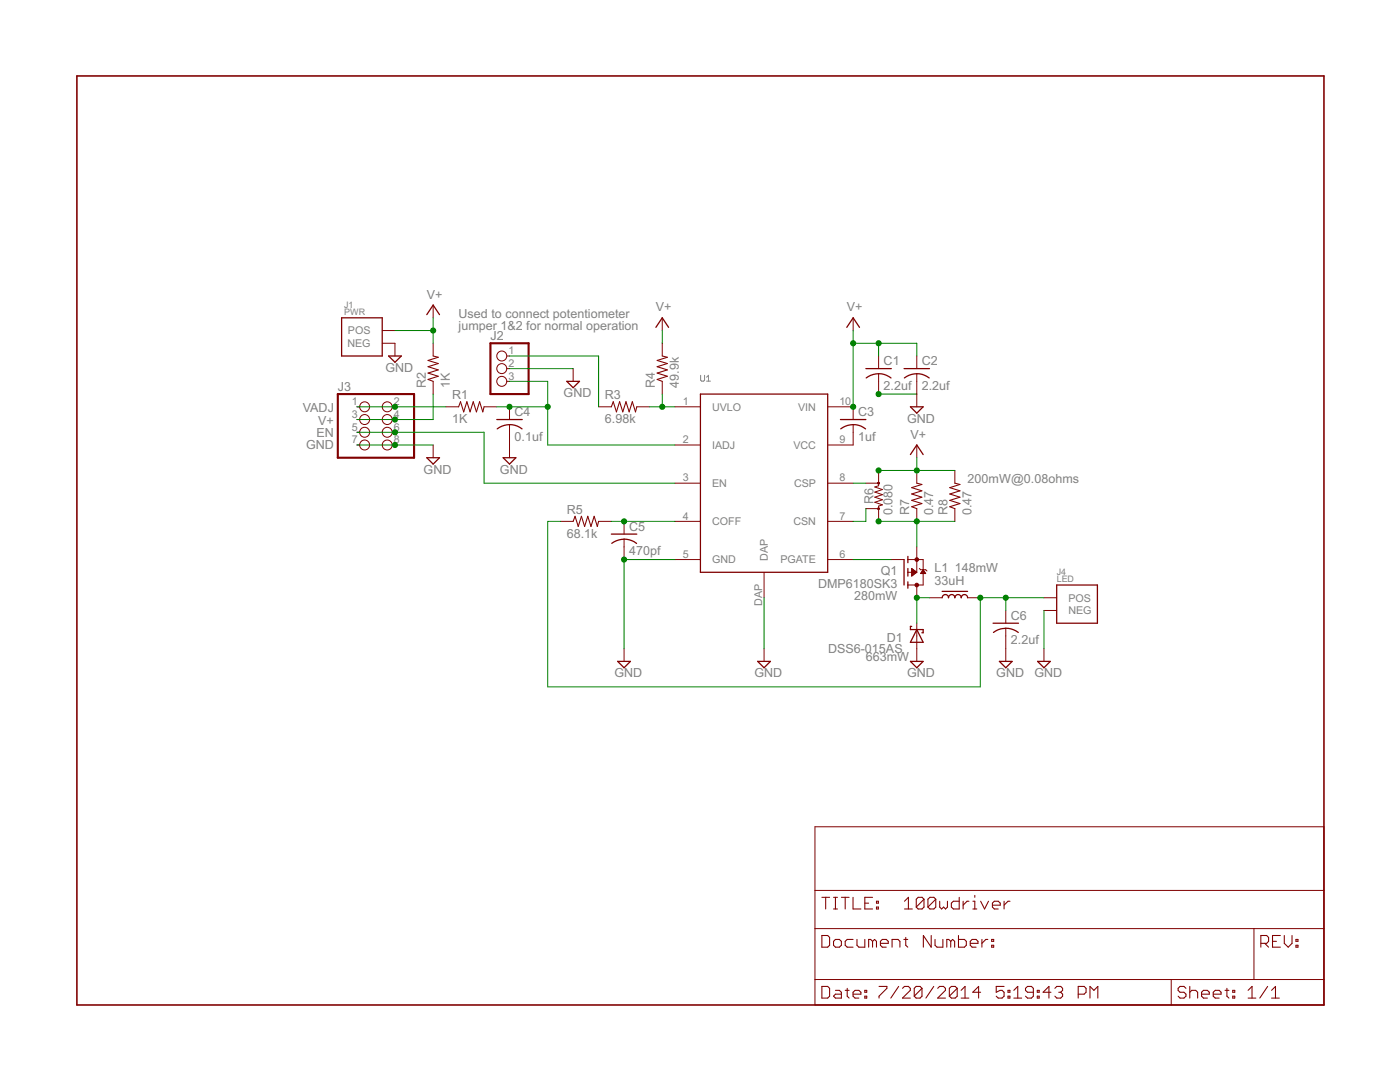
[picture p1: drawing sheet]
<svg xmlns="http://www.w3.org/2000/svg" width="279mm" height="216mm" viewBox="0 0 279 216" stroke-linecap="round" stroke-linejoin="round" font-family="sans-serif">
<path d="M139.8 74.9v1l.2 .2h.4l.2-.2v-1M141 76.1h.8M141 75.3l.4-.4v1.2" fill="none" stroke="#808080" stroke-width=".2"/>
<g fill="none" stroke="#800000" stroke-width=".25">
<path d="M68.2 63.4h8.1v7.6h-8.1zM77.6 71h2.5l-1.3 1.3zM85.2 62.8l1.2-1.9 1.3 1.9M113.1 76.1h2.6l-1.3 1.3zM130.9 65.3l1.3-1.9 1.2 1.9M139.8 78.6h25.4v35.6h-25.4zM169 65.3l1.3-1.9 1.2 1.9M172.8 73.6h5.1M172.9 75.4a4 4 0 0 1 4.9 0M180.4 73.6h5.1M180.5 75.4a4 4 0 0 1 4.9 0M85.2 91.3h2.5l-1.3 1.3z"/>
<path d="M99.1 83.7h5.1M99.2 85.6a4 4 0 0 1 5 0M100.4 91.3h2.6l-1.3 1.3zM167.7 83.7h5.1M167.8 85.6a4 4 0 0 1 4.9 0M181.7 90.7l1.3-1.9 1.2 1.9M181.7 81.2h2.5l-1.2 1.2zM122 106.6h5.1M122.1 108.4a4 4 0 0 1 4.9 0M180.4 111.7v5M181.2 111v1.3M181.2 113.4v1.6"/>
<path d="M181.2 116.1v1.3M188 119.3a.63 .63 0 0 1 .7-.7 .63 .63 0 0 1 .6 .7 .63 .63 0 0 1 .6-.7 .63 .63 0 0 1 .7 .7 .63 .63 0 0 1 .6-.7 .63 .63 0 0 1 .6 .7 .63 .63 0 0 1 .7-.7 .63 .63 0 0 1 .6 .7M188 118h5.1M210.9 116.7h8.1v7.7h-8.1zM123.3 132h2.5l-1.3 1.2zM151.2 132h2.6l-1.3 1.2zM181.7 132h2.5l-1.2 1.2zM181.9 125h-.2v.6h2.5v.7h-.2M183 125.6l1.2 2.6h-2.5zM198.2 124.4h5.1M199.5 132h2.5l-1.3 1.2zM200.7 125.3l1.6 .4 .9 .5"/>
<path d="M200.7 125.4l-1.5 .3-.9 .5M207.1 132h2.5l-1.3 1.2z"/>
</g>
<g fill="none" stroke="#800000" stroke-width=".2">
<path d="M76.3 68.5h2.5v2.5M76.3 66h2.5M86.4 60.9v2.5M86.4 68.5v2.5M86.4 76.1v2.5M101.1 71h.6M101.1 73.6h.6M101.1 76.1h.6M114.4 73.6v2.5M132.2 63.4v2.6M132.2 68.5v2.5M132.2 76.1v2.5"/>
<path d="M170.3 63.4v2.6M175.3 71v2.6M175.3 74.6v4M183 71v2.6M183 74.6v6.6M71.2 81.2h.6M71.2 88.8h.6M71.2 83.7h.6M71.2 86.3h.6M78.3 81.2h.5M78.3 88.8h.5M78.3 83.7h.5"/>
<path d="M78.3 86.3h.5M86.4 88.8v2.5M89 81.2h2.5M96.6 81.2h2.5M101.7 81.2v2.5M101.7 84.7v6.6M119.5 81.2h2.5M127.1 81.2h2.5M134.7 81.2h5.1M134.7 88.8h5.1M134.7 96.4h5.1M165.2 81.2h5.1v2.5"/>
<path d="M165.2 96.4h5.1M170.3 84.7v4.1h-5.1M172.8 96.4h2.5M175.3 93.9v3l-.7 .3 1.5 .5-1.5 .5 1.5 .5-1.5 .5 1.5 .5-1.5 .5 1.5 .5-.8 .3v3M183 88.8v2.5M183 93.9v2.5M190.6 93.9v2.5M111.8 104h2.6M119.5 104h2.5M124.5 104v2.6M124.5 107.6v4.1M134.7 104h5.1"/>
<path d="M134.7 111.7h5.1M152.5 114.2v5.1M165.2 104h5.1M165.2 111.7h5.1M172.8 101.5h2.5M177.9 111.7h2.5M181.2 111.7h3v5h-3M181.2 114.2h1.8M181.9 113.7h.4M181.9 114.4h.8M181.9 114.3h.9M181.9 114.2h1"/>
<path d="M181.9 114h.9M181.9 113.9h.7M181.9 113.8h.5M181.9 113.4l1.1 .8M181.9 113.4v1.6l1.1-.8M181.9 114.9h.1M181.9 114.8h.3M181.9 114.7h.4M181.9 114.5h.6M181.9 113.6h.2M181.9 113.5h.1M183 101.5v2.5"/>
<path d="M183 109.1v5.1M183 116.7v2.6M183.5 113.4l.2 .3h1l.3 .2M183.7 114.4h1M183.8 114.3h.8M183.9 114.2h.7M184 114h.5M184.1 113.9h.3M184.1 113.8h.2M184.2 113.7l.5 .7h-1zM185.5 119.3h2.5M190.6 101.5v2.5"/>
<path d="M193.1 119.3h2.5M208.3 119.3h2.6M124.5 129.4v2.6M152.5 129.4v2.6M183 124.4v7.6M200.7 121.8v2.6M200.7 125.4v6.6M208.3 129.4v2.6M208.3 121.8h2.6M162.6 165h101.6v35.5h-101.6zM162.6 177.7h101.6M162.6 185.3h101.6"/>
<path d="M162.6 195.5h101.6M233.7 195.5v5M250.3 185.3v10.2"/>
<circle cx="100.1" cy="71" r=".99"/>
<circle cx="100.1" cy="73.6" r=".99"/>
<circle cx="100.1" cy="76.1" r=".99"/>
<circle cx="72.8" cy="88.8" r=".99"/>
<circle cx="72.8" cy="86.3" r=".99"/>
<circle cx="72.8" cy="81.2" r=".99"/>
<circle cx="72.8" cy="83.7" r=".99"/>
<circle cx="77.3" cy="88.8" r=".99"/>
<circle cx="77.3" cy="86.3" r=".99"/>
<circle cx="77.3" cy="83.7" r=".99"/>
<circle cx="77.3" cy="81.2" r=".99"/>
</g>
<g fill="none" stroke="#800000" stroke-width=".21">
<path d="M86.4 71l1.1 .3-2.1 .6 2.1 .6-2.1 .7 2.1 .6-2.1 .6 2.1 .7-2.1 .6 1 .4M132.2 71l1 .3-2.1 .6 2.1 .6-2.1 .7 2.1 .6-2.1 .6 2.1 .7-2.1 .6 1.1 .4M91.5 81.2l.4-1 .6 2 .7-2 .6 2 .6-2 .7 2 .6-2 .7 2 .2-1M122 81.2l.4-1 .6 2 .7-2 .6 2 .6-2 .7 2 .6-2 .6 2 .3-1M183 96.4l1 .3-2.1 .6 2.1 .6-2.1 .7 2.1 .6-2.1 .6 2.1 .7-2.1 .6 1.1 .4M190.6 96.4l1 .3-2.1 .6 2.1 .6-2.1 .7 2.1 .6-2.1 .6 2.1 .7-2.1 .6 1.1 .4M114.4 104l.4-1 .6 2.1 .6-2.1 .7 2.1 .6-2.1 .6 2.1 .7-2.1 .6 2.1 .3-1.1M164 179h1.6M164.8 179v2.4M166.3 179h.8M166.7 179v2.4M167.9 179h1.6"/>
<path d="M168.7 179v2.4M170.2 179v2.4h1.6M174.1 179h-1.5v2.4h1.5M174.9 179.8h.4v.4h-.4zM180.5 179.8l.8-.8v2.4M184.4 179.4l-.4-.4h-.8l-.3 .4v1.6M184.4 179.4v1.6l-.4 .4h-.8l-.3-.4M184.4 179.4l-1.5 1.6M186.8 179.4l-.4-.4h-.8l-.4 .4v1.6M186.8 179.4v1.6l-.4 .4h-.8l-.4-.4M186.8 179.4l-1.6 1.6M187.5 179.8v1.2l.4 .4 .4-.4 .4 .4 .4-.4v-1.2"/>
<path d="M191.4 179v2.4h-1.1l-.4-.4v-.8l.4-.4h1.1M192.2 179.8v1.6M193.4 179.8h-.4l-.8 .8M194.2 179.8h.3v1.6M194.5 178.7v.3M195.7 179.8l.8 1.6 .8-1.6M200.4 179.8v1.6M201.6 179.8h-.4l-.8 .8M164 186.7h1.2l.4 .3v1.6l-.4 .4h-1.2zM164 196.8h1.2l.4 .4v1.6l-.4 .4h-1.2zM166.3 187.8l.4-.3h.8l.4 .3v.8l-.4 .4h-.8l-.4-.4zM166.3 181.4h.8"/>
<path d="M166.7 197.6h.8l.4 .4v1.2h-1.2l-.4-.4 .4-.4h1.2M168.7 197.6h.8M169.1 197.2v1.6l.4 .4M170.2 198.4h1.6v-.4l-.4-.4h-.8l-.4 .4v.8l.4 .4h.8M170.2 187.5h-1.1l-.4 .3v.8l.4 .4h1.1M171 187.5v1.1l.4 .4h1.2v-1.5M172.6 198.8h.4v.4h-.4zM172.6 197.6h.4v.4h-.4zM172.6 180.2h.8M174.1 187.8l-.3-.3h-.4v1.5M174.1 187.8l.4-.3 .4 .3v1.2M174.1 187.8v1.2"/>
<path d="M174.9 181h.4v.4h-.4zM175.4 196.8h1.6v.4l-1.6 1.6v.4M175.7 188.2h1.6v-.4l-.4-.3h-.8l-.4 .3v.8l.4 .4h.8M178 189v-1.5h1.2l.4 .3v1.2M179.3 196.8l-1.5 2.4M180.1 197.2l.4-.4h.8l.4 .4v.4l-1.6 1.6h1.6M180.4 187.5h.8M180.5 181.4h1.6M180.8 187v1.6l.4 .4M184 197.2v1.6l-.4 .4h-.8l-.3-.4M184 197.2l-.4-.4h-.8l-.3 .4v1.6M184 197.2l-1.5 1.6"/>
<path d="M185.8 186.7v2.3l-1.5-2.3v2.3M186.4 196.8l-1.6 2.4M186.6 187.5v1.1l.4 .4h1.2v-1.5M187.1 197.2l.4-.4h.8l.4 .4v.4l-1.6 1.6h1.6M189.7 187.8l-.4-.3h-.3v1.5M189.7 187.8v1.2M189.7 187.8l.4-.3 .4 .3v1.2M191 197.2v1.6l-.4 .4h-.7l-.4-.4M191 197.2l-.4-.4h-.7l-.4 .4v1.6M191 197.2l-1.5 1.6M191.3 186.7v2.3h1.2l.3-.4v-.8l-.3-.3h-1.2M191.8 199.2h1.6"/>
<path d="M191.8 197.6l.8-.8v2.4M193.6 188.2h1.6v-.4l-.4-.3h-.8l-.4 .3v.8l.4 .4h.8M194.2 181.4h.7M195.7 198h-1.6l1.2-1.2v2.4M196 187.5v1.5M197.1 187.5h-.4l-.7 .7M197.9 188.6h.4v.4h-.4zM197.9 187.5h.4v.3h-.4zM198.1 180.6h1.5v-.4l-.4-.4h-.8l-.3 .4v.8l.3 .4h.8M200.4 196.8h-1.6v1.2l.8-.4h.4l.4 .4v.8l-.4 .4h-.8l-.4-.4M201.2 198.8h.3v.4h-.3zM201.2 197.6h.3v.4h-.3z"/>
<path d="M202.3 199.2h1.6M202.3 197.6l.8-.8v2.4M206.2 198h-1.1l-.4-.4v-.4l.4-.4h.7l.4 .4v1.6l-.4 .4h-.7l-.4-.4M207 198.8h.4v.4h-.4zM207 197.6h.4v.4h-.4zM209.7 198h-1.5l1.1-1.2v2.4M210.5 197.2l.4-.4h.8l.4 .4v.4l-.4 .4M211.3 198h.4M211.7 198l.4 .4v.4l-.4 .4h-.8l-.4-.4M215.2 198.4h1.2l.3-.4v-.8l-.3-.4h-1.2v2.4M217.5 199.2v-2.4l.8 .8 .8-.8v2.4M236.7 197.2l-.4-.4h-.8l-.4 .4v.4l.4 .4h.8l.4 .4v.4l-.4 .4h-.8l-.4-.4"/>
<path d="M237.4 198l.4-.4h.8l.4 .4v1.2M237.4 196.8v2.4M239.8 198.4h1.5v-.4l-.3-.4h-.8l-.4 .4v.8l.4 .4h.8M242.1 198.4h1.6v-.4l-.4-.4h-.8l-.4 .4v.8l.4 .4h.8M244.5 197.6h.8M244.9 197.2v1.6l.4 .4M246 198.8h.4v.4h-.4zM246 197.6h.4v.4h-.4zM249.1 199.2h1.5M249.1 197.6l.8-.8v2.4M251.6 188.2h1.2l.4-.4v-.8l-.4-.3h-1.2v2.3M252.4 188.2l.8 .8"/>
<path d="M253 196.8l-1.6 2.4M253.8 199.2h1.5M253.8 197.6l.8-.8v2.4M254 187.8h.7M255.5 186.7h-1.5v2.3h1.5M256.3 186.7v1.5l.8 .8 .8-.8v-1.5M258.6 188.6h.4v.4h-.4zM258.6 187.5h.4v.3h-.4z"/>
</g>
<g fill="#800000" stroke="#800000" stroke-width=".2">
<path d="M175.2 96.3h.3v.3h-.3v-.2h.2h-.2z" fill-rule="evenodd"/>
<path d="M175.2 101.4h.3v.2h-.3v-.1h.2h-.2z" fill-rule="evenodd"/>
<circle cx="183" cy="111.7" r=".36"/>
<circle cx="183" cy="116.7" r=".36"/>
</g>
<path d="M67.4 78.6h15.2v12.7h-15.2zM97.9 68.5h7.6v10.1h-7.6z" fill="none" stroke="#800000" stroke-width=".42"/>
<path d="M15.3 15.2h248.9v185.3h-248.9z" fill="none" stroke="#800000" stroke-width=".32"/>
<g fill="none" stroke="#008000" stroke-width=".2">
<path d="M78.8 66h7.6M86.4 63.4v5.1M86.4 78.6v5.1h-15.2M101.7 73.6h12.7M101.7 76.1h7.6v12.7h25.4M101.7 71h17.8v10.2M132.2 66v2.5M132.2 78.6v2.6M170.3 66v15.2M170.3 68.5h12.7v2.5M175.3 78.6h7.7M175.3 68.5v2.5"/>
<path d="M71.2 88.8h15.2M71.2 81.2h17.8M71.2 86.3h25.4v10.1h38.1M99.1 81.2h10.2M129.6 81.2h5.1M170.3 96.4h2.5M175.3 93.9h15.3M183 91.3v2.6M111.8 104h-2.5v33.1h86.3v-17.8h12.7M122 104h12.7M134.7 111.7h-10.2v17.7M152.5 119.3v10.1"/>
<path d="M170.3 111.7h7.6M172.8 101.5v2.5h-2.5M175.3 104h15.3M183 104v5.1M185.5 119.3h-2.5v5.1M200.7 119.3v2.5M208.3 121.8v7.6"/>
</g>
<g fill="#008000" stroke="#008000" stroke-width=".2">
<circle cx="124.5" cy="111.7" r=".51"/>
<circle cx="175.3" cy="78.6" r=".51"/>
<circle cx="78.8" cy="88.8" r=".51"/>
<circle cx="124.5" cy="104" r=".51"/>
<circle cx="132.2" cy="81.2" r=".51"/>
<circle cx="170.3" cy="81.2" r=".51"/>
<circle cx="175.3" cy="68.5" r=".51"/>
<circle cx="170.3" cy="68.5" r=".51"/>
<circle cx="86.4" cy="66" r=".51"/>
<circle cx="183" cy="93.9" r=".51"/>
<circle cx="175.3" cy="93.9" r=".51"/>
<circle cx="183" cy="119.3" r=".51"/>
<circle cx="200.7" cy="119.3" r=".51"/>
<circle cx="195.6" cy="119.3" r=".51"/>
<circle cx="183" cy="104" r=".51"/>
<circle cx="175.3" cy="104" r=".51"/>
<circle cx="101.7" cy="81.2" r=".51"/>
<circle cx="109.3" cy="81.2" r=".51"/>
<circle cx="78.8" cy="86.3" r=".51"/>
<circle cx="78.8" cy="81.2" r=".51"/>
<circle cx="78.8" cy="83.7" r=".51"/>
</g>
<g font-size="2.8" fill="#808080">
<text x="85.2" y="59.6">V+</text>
<text x="91.5" y="63.4">Used to connect potentiometer</text>
<text x="91.5" y="65.9">jumper 1&amp;2 for normal operation</text>
<text x="130.9" y="62.1">V+</text>
<text x="169" y="62.1">V+</text>
<text x="97.9" y="67.9">J2</text>
<text x="76.9" y="74.2">GND</text>
<text x="85" y="77.4" transform="rotate(-90 85 77.4)">R2</text>
<text x="89.8" y="77.4" transform="rotate(-90 89.8 77.4)">1K</text>
<text x="130.7" y="77.4" transform="rotate(-90 130.7 77.4)">R4</text>
<text x="135.5" y="77.4" transform="rotate(-90 135.5 77.4)">49.9k</text>
<text x="176.4" y="77.8">2.2uf</text>
<text x="176.4" y="72.9">C1</text>
<text x="184" y="77.8">2.2uf</text>
<text x="184" y="72.9">C2</text>
<text x="60.4" y="82.2">VADJ</text>
<text x="67.4" y="78">J3</text>
<text x="90.3" y="79.7">R1</text>
<text x="102.7" y="83.1">C4</text>
<text x="112.5" y="79.3">GND</text>
<text x="120.7" y="79.7">R3</text>
<text x="171.3" y="83.1">C3</text>
<text x="61.1" y="89.6">GND</text>
<text x="63.2" y="87.3">EN</text>
<text x="63.5" y="84.7">V+</text>
<text x="90.3" y="84.5">1K</text>
<text x="102.7" y="87.9">0.1uf</text>
<text x="120.7" y="84.5">6.98k</text>
<text x="171.3" y="87.9">1uf</text>
<text x="181.1" y="84.4">GND</text>
<text x="181.7" y="87.5">V+</text>
<text x="84.5" y="94.5">GND</text>
<text x="99.8" y="94.5">GND</text>
<text x="174.3" y="100.5" transform="rotate(-90 174.3 100.5)">R6</text>
<text x="193.1" y="96.4">200mW@0.08ohms</text>
<text x="113.1" y="107.3">68.1k</text>
<text x="113.1" y="102.5">R5</text>
<text x="125.6" y="105.9">C5</text>
<text x="178.1" y="102.8" transform="rotate(-90 178.1 102.8)">0.080</text>
<text x="181.5" y="102.8" transform="rotate(-90 181.5 102.8)">R7</text>
<text x="186.3" y="102.8" transform="rotate(-90 186.3 102.8)">0.47</text>
<text x="189.1" y="102.8" transform="rotate(-90 189.1 102.8)">R8</text>
<text x="193.9" y="102.8" transform="rotate(-90 193.9 102.8)">0.47</text>
<text x="125.6" y="110.8">470pf</text>
<text x="163.3" y="117.2">DMP6180SK3</text>
<text x="170.5" y="119.8">280mW</text>
<text x="175.8" y="114.7">Q1</text>
<text x="186.5" y="114.2">L1</text>
<text x="186.5" y="116.7">33uH</text>
<text x="190.6" y="114.2">148mW</text>
<text x="201.7" y="123.7">C6</text>
<text x="165.3" y="130.3">DSS6-015AS</text>
<text x="172.8" y="132">663mW</text>
<text x="177" y="128">D1</text>
<text x="201.7" y="128.5">2.2uf</text>
<text x="122.6" y="135.1">GND</text>
<text x="150.6" y="135.1">GND</text>
<text x="181.1" y="135.1">GND</text>
<text x="198.8" y="135.1">GND</text>
<text x="206.4" y="135.1">GND</text>
</g>
<g font-size="2.4" fill="#808080">
<text x="69.3" y="69.2">NEG</text>
<text x="69.4" y="66.7">POS</text>
<text x="101.5" y="70.7">1</text>
<text x="101.5" y="73.2">2</text>
<text x="101.5" y="75.7">3</text>
<text x="70.2" y="80.8">1</text>
<text x="70.2" y="83.4">3</text>
<text x="78.6" y="80.8">2</text>
<text x="78.6" y="83.4">4</text>
<text x="136.3" y="80.8">1</text>
<text x="142.1" y="81.9">UVLO</text>
<text x="159.3" y="81.9">VIN</text>
<text x="167.5" y="80.8">10</text>
<text x="70.2" y="85.9">5</text>
<text x="70.2" y="88.4">7</text>
<text x="78.6" y="85.9">6</text>
<text x="78.6" y="88.4">8</text>
<text x="136.3" y="88.4">2</text>
<text x="142.1" y="89.6">IADJ</text>
<text x="158.3" y="89.6">VCC</text>
<text x="167.5" y="88.4">9</text>
<text x="136.3" y="96.1">3</text>
<text x="142.1" y="97.2">EN</text>
<text x="158.5" y="97.2">CSP</text>
<text x="167.5" y="96.1">8</text>
<text x="136.3" y="103.7">4</text>
<text x="142.1" y="104.8">COFF</text>
<text x="158.3" y="104.8">CSN</text>
<text x="167.5" y="103.7">7</text>
<text x="136.3" y="111.3">5</text>
<text x="142.1" y="112.4">GND</text>
<text x="153.2" y="111.9" transform="rotate(-90 153.2 111.9)">DAP</text>
<text x="155.8" y="112.4">PGATE</text>
<text x="167.5" y="111.3">6</text>
<text x="152.1" y="120.9" transform="rotate(-90 152.1 120.9)">DAP</text>
<text x="213.2" y="120">POS</text>
<text x="213.2" y="122.6">NEG</text>
</g>
<g font-size="2" fill="#808080">
<text x="68.7" y="62.9">PWR</text>
<text x="68.7" y="61.4">J1</text>
<text x="210.9" y="116.2">LED</text>
<text x="210.9" y="114.7">J4</text>
</g>
</svg>
